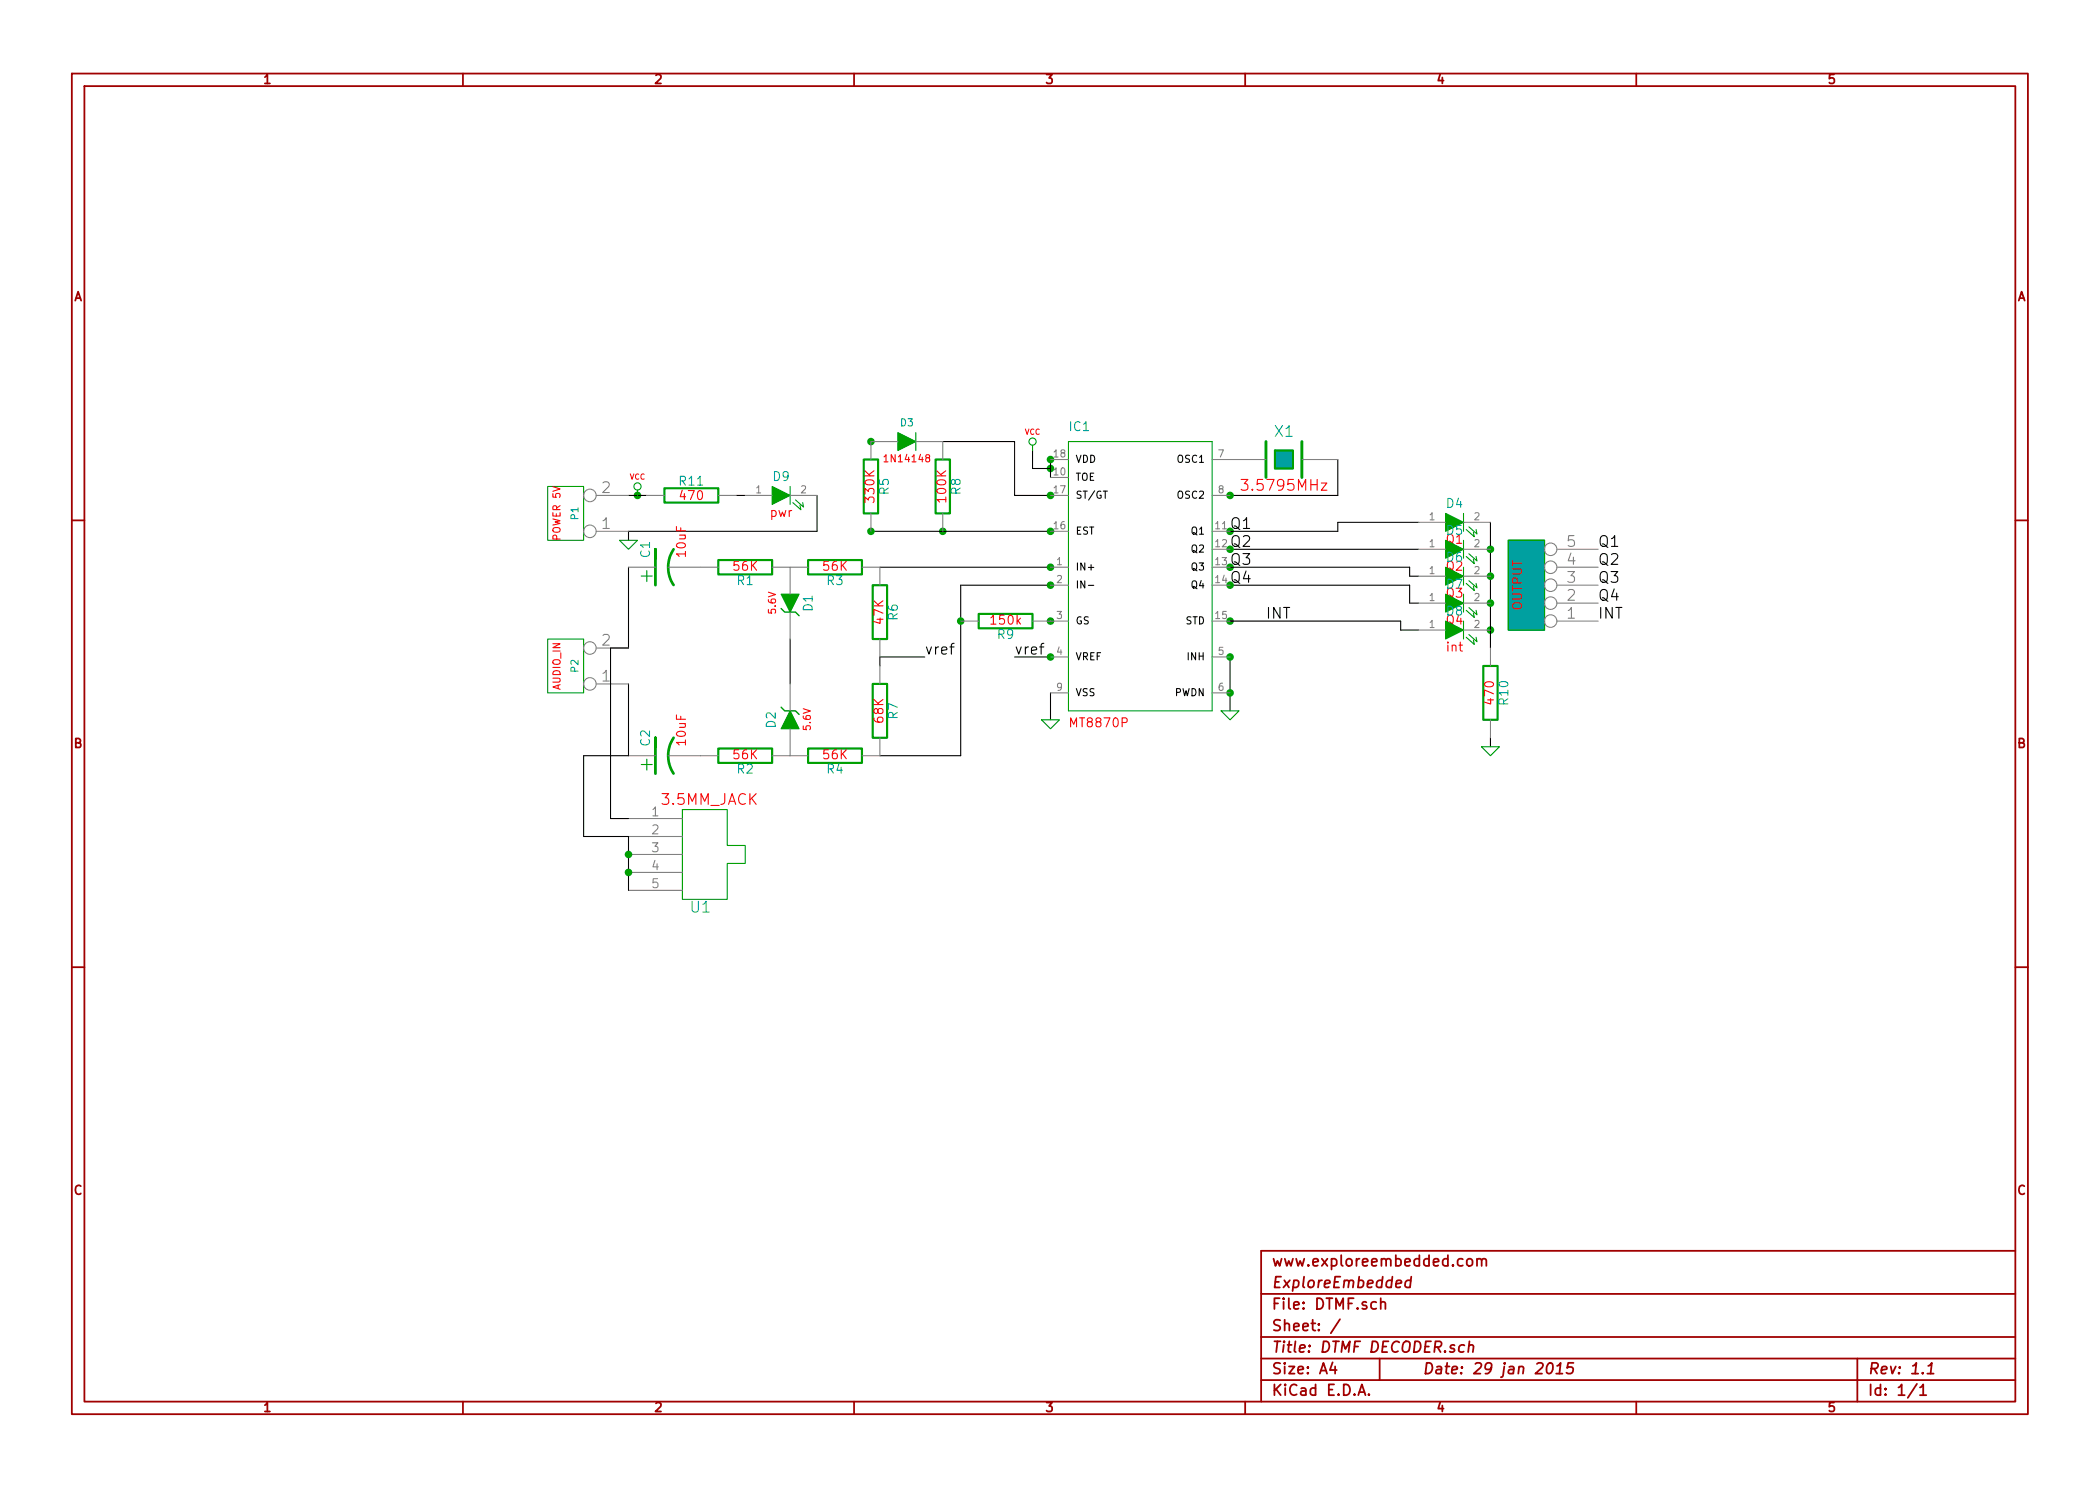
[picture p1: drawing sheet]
<svg xmlns="http://www.w3.org/2000/svg" width="297mm" height="210mm" viewBox="0 0 297 210" stroke-linecap="round" stroke-linejoin="round" font-family="sans-serif">
<g fill="none" stroke="#a00000" stroke-width=".25">
<path d="M10.2 10.4h276.6v189.7h-276.6zM11.9 12.2h273.2v186.1h-273.2zM65.5 10.4v1.8M120.8 10.4v1.8M176.1 10.4v1.8M231.4 10.4v1.8M10.2 73.6h1.7M285.1 73.6h1.7M10.2 136.8h1.7M285.1 136.8h1.7M207.5 178.3a.42 .42 0 0 1 .5-.2 .42 .42 0 0 1 .3 .3v.4a.43 .43 0 0 1-.4 .3 .43 .43 0 0 1-.4-.3zM208.9 178.3a.38 .38 0 0 1 .7 0v.8"/>
<path d="M208.9 178.1v1M209.6 178.3a.35 .35 0 0 1 .3-.2 .35 .35 0 0 1 .3 .2v.8M285.1 177h-106.7v21.3M65.5 198.3v1.8M120.8 198.3v1.8M176.1 198.3v1.8M178.4 183.1h106.7M178.4 189.2h106.7M178.4 195.3h106.7M178.4 192.2h106.7M188.5 192.8l-.4 1h1M188.8 193.3v1.1"/>
<path d="M189.5 186.7l-1.3 1.9M192.1 197.4l.5-1.5 .5 1.5M192.3 197h.7M193.6 197.3h.1l-.1 .1-.1-.1h.1v.1M195.1 192.2v3.1M195.3 184.3a.38 .38 0 0 1 .7 .1v.8M195.3 183.7v1.5M199.5 181.2a.51 .51 0 0 0-.7 .3v.5a.53 .53 0 0 0 .6 .1M199.6 180.6l-.2 1.6M207.1 190.4a.51 .51 0 0 0-.7 .2v.6a.53 .53 0 0 0 .6 0M207.8 190.4a.38 .38 0 0 1 .6 .1l-.1 .8M207.8 189.8l-.1 1.5"/>
<path d="M219 193a.35 .35 0 0 1 .4-.2 .35 .35 0 0 1 .2 .3 .87 .87 0 0 1-.6 1.3l-.1-.1a1.14 1.14 0 0 1 .1-1.3zM220.1 194.4h.9M220.2 193.3l.6-.5-.2 1.6M222.6 192.8h-.8l-.1 .8 .2-.2 .5 .1 .1 .2-.1 .5a.62 .62 0 0 1-.8 0M231.4 198.3v1.8M262.7 192.2v6.1M271.1 195.8l-1.3 2M271.6 196.3l.4-.4v1.5M271.6 197.4h.9M272.6 194.4h.9M272.7 193.3l.6-.5-.2 1.6"/>
</g>
<g fill="none" stroke="#000" stroke-width=".15">
<path d="M88.9 70.1h2.5M104.1 70.1h1.3M115.6 70.1v5.1h-26.7v1.2M123.2 75.2h25.4M133.3 62.5h10.2v7.6h5.1M146 63.7v2.6h2.6M148.6 65v2.6M174 77.7h26.7M189.2 65v5.1h-15.2M200.7 73.9h-11.5v1.3h-15.2M210.8 73.9v17.8M88.9 96.8v10.1h-6.4v11.5h6.4v7.6"/>
<path d="M88.9 80.3v11.4h-2.5v24.1h2.5M111.8 90.4v6.4M124.5 80.3h24.1M130.8 93h-6.3v1.2M143.5 93h5.1M148.6 82.8h-12.7v24.1h-11.4M148.6 98v3.8M153.9 82.8h.8M174 80.3h25.4v1.2h1.3M174 82.8h25.4v2.5h1.3M174 93v7.6M174 87.9h24.1v1.2h2.6"/>
<path d="M210.8 104.4v1.3"/>
</g>
<g fill="#00a000" stroke="#00a000" stroke-width=".25">
<circle cx="90.2" cy="70.1" r=".41"/>
<circle cx="210.8" cy="89.1" r=".41"/>
<circle cx="210.8" cy="81.5" r=".41"/>
<circle cx="133.3" cy="75.2" r=".41"/>
<circle cx="148.6" cy="66.3" r=".41"/>
<circle cx="174" cy="98" r=".41"/>
<circle cx="135.9" cy="87.9" r=".41"/>
<circle cx="123.2" cy="62.5" r=".41"/>
<circle cx="123.2" cy="75.2" r=".41"/>
<circle cx="148.6" cy="70.1" r=".41"/>
<circle cx="148.6" cy="65" r=".41"/>
<circle cx="148.6" cy="75.2" r=".41"/>
<circle cx="148.6" cy="80.3" r=".41"/>
<circle cx="148.6" cy="82.8" r=".41"/>
<circle cx="148.6" cy="87.9" r=".41"/>
<circle cx="148.6" cy="93" r=".41"/>
<circle cx="174" cy="93" r=".41"/>
<circle cx="174" cy="87.9" r=".41"/>
<circle cx="174" cy="70.1" r=".41"/>
<circle cx="210.8" cy="77.7" r=".41"/>
<circle cx="210.8" cy="85.3" r=".41"/>
<circle cx="88.9" cy="120.9" r=".41"/>
<circle cx="88.9" cy="123.4" r=".41"/>
</g>
<g fill="none" stroke="#00a000" stroke-width=".15">
<path d="M77.5 68.8h5v7.6h-5zM87.6 76.4h2.6l-1.3 1.3zM90.2 69.3v.8M111.8 68.8v2.6M112.1 71.1l1.2 1-.1-.6M112.5 70.7l1.2 1-.2-.6M129.5 61.2v2.5M146 63v.7M151.1 62.5h20.3v38.1h-20.3zM207 72.6v2.6M207 76.4v2.6M207.4 74.9l1.1 1-.1-.6"/>
<path d="M207.4 78.7l1.1 1.1-.1-.7M207.8 74.5l1.1 1.1-.1-.7M207.8 78.4l1.1 1-.1-.7M213.4 76.4h5v12.7h-5zM77.5 90.4h5v7.6h-5zM207 80.3v2.5M207 84.1v2.5M207 87.9v2.5M207.4 82.5l1.1 1.1-.1-.7M207.4 86.4l1.1 1-.1-.7M207.4 90.2l1.1 1-.1-.7M207.8 82.2l1.1 1-.1-.7"/>
<path d="M207.8 86l1.1 1-.1-.6M207.8 89.8l1.1 1-.1-.6M96.5 114.5h6.4v5.1h2.5v2.6h-2.5v5h-6.4zM147.3 101.8h2.6l-1.3 1.3zM172.7 100.6h2.6l-1.3 1.2zM209.5 105.7h2.6l-1.3 1.2z"/>
<circle cx="90.2" cy="68.8" r=".51"/>
<circle cx="146.1" cy="62.5" r=".51"/>
</g>
<g fill="#00a000" stroke="#00a000" stroke-width=".15">
<path d="M109.2 68.8l2.6 1.3-2.6 1.3z"/>
<path d="M127 61.2l2.5 1.3-2.5 1.2z"/>
<path d="M110.5 84.1h2.5l-1.2 2.5z"/>
<path d="M111.8 100.6l1.2 2.5h-2.5z"/>
<path d="M204.5 72.6l2.5 1.3-2.5 1.3z"/>
<path d="M204.5 76.4l2.5 1.3-2.5 1.3z"/>
<path d="M204.5 80.3l2.5 1.2-2.5 1.3z"/>
<path d="M204.5 84.1l2.5 1.2-2.5 1.3z"/>
<path d="M204.5 87.9l2.5 1.2-2.5 1.3z"/>
</g>
<g fill="none" stroke="#808080" stroke-width=".15">
<path d="M84.3 70.1h4.6M84.3 75.2h4.6M91.4 70.1h2.6M101.6 70.1h2.5M105.4 70.1h3.8M111.8 70.1h3.8M123.2 72.6v2.6M127 62.5h-3.8v2.5M129.5 62.5h3.8v2.5M133.3 72.6v2.6M148.6 70.1h2.5M148.6 75.2h2.5"/>
<path d="M148.6 65h2.5M148.6 67.6h2.5M171.4 70.1h2.6M171.4 77.7h2.6M171.4 75.2h2.6M171.4 65h7.7M184.1 65h5.1M200.7 77.7h3.8M200.7 73.9h3.8M207 77.7h3.8M207 73.9h3.8M220.2 77.7h5.9"/>
<path d="M84.3 96.8h4.6M84.3 91.7h4.6M88.9 80.3h3.8M94.5 80.3h7.1M109.2 80.3h5.1M111.8 80.3v3.8M111.8 86.6v3.8M111.8 96.8v3.8M121.9 80.3h2.6v2.5M124.5 90.4v2.6M124.5 94.2v2.6M135.9 87.9h2.5"/>
<path d="M146 87.9h5.1M148.6 80.3h2.5M148.6 82.8h2.5M148.6 93h2.5M148.6 98h2.5M171.4 80.3h2.6M171.4 87.9h2.6M171.4 82.8h2.6M171.4 93h2.6M171.4 98h2.6M200.7 85.3h3.8M200.7 81.5h3.8"/>
<path d="M200.7 89.1h3.8M207 85.3h3.8M207 81.5h3.8M207 89.1h3.8M210.8 91.7v2.5M220.2 80.3h5.9M220.2 87.9h5.9M220.2 85.3h5.9M220.2 82.8h5.9M88.9 106.9h3.8M88.9 115.8h7.6M88.9 118.4h7.6"/>
<path d="M94.5 106.9h7.1M109.2 106.9h5.1M111.8 103.1v3.8M124.5 104.4v2.5h-2.6M210.8 101.8v2.6M88.9 120.9h7.6M88.9 123.4h7.6M88.9 126h7.6"/>
<circle cx="83.4" cy="70.1" r=".89"/>
<circle cx="83.4" cy="75.2" r=".89"/>
<circle cx="219.3" cy="77.7" r=".89"/>
<circle cx="83.4" cy="96.8" r=".89"/>
<circle cx="83.4" cy="91.7" r=".89"/>
<circle cx="219.3" cy="87.9" r=".89"/>
<circle cx="219.3" cy="82.8" r=".89"/>
<circle cx="219.3" cy="80.3" r=".89"/>
<circle cx="219.3" cy="85.3" r=".89"/>
</g>
<path d="M94 69.1h7.6v2h-7.6zM101.6 79.2h7.6v2.1h-7.6zM114.3 79.2h7.6v2.1h-7.6zM122.2 65h2v7.6h-2zM132.3 65h2.1v7.6h-2.1zM180.3 63.7h2.6v2.6h-2.6zM123.4 82.8h2.1v7.6h-2.1zM123.4 96.8h2.1v7.6h-2.1zM138.4 86.9h7.6v2h-7.6zM209.8 94.2h2v7.6h-2zM101.6 105.9h7.6v2h-7.6zM114.3 105.9h7.6v2h-7.6z" fill="none" stroke="#00a000" stroke-width=".3"/>
<path d="M92.7 79v-1.3v5.1M95.3 77.7a4.6 4.6 0 0 0 0 5.1M92.7 105.7v-1.3v5.1M95.3 104.4a4.6 4.6 0 0 0 0 5" fill="none" stroke="#00a000" stroke-width=".38"/>
<g fill="#00a0a0" stroke="#00a0a0" stroke-width=".25">
<path d="M213.4 76.4h5v12.7h-5z"/>
<path d="M180.3 63.7h2.6v2.6h-2.6z"/>
</g>
<path d="M216.5 82.6v-.8l.5 .4 .1-.3h.5l.2 .1v.4l-.2 .2M217.1 83.7v-.6l-.2-.1-.3 .1-.1 .2v.4h1.3" fill="none" stroke="#00a0a0" stroke-width=".15"/>
<path d="M179.1 62.5v5.1M184.1 62.5v5.1" fill="none" stroke="#00a000" stroke-width=".41"/>
<path d="M125 64.6l.3-.3v1M125 65.3h.6" fill="none" stroke="#f00" stroke-width=".15"/>
<path d="M110.5 86.1l.5 .5h1.5l.5 .5M110.5 100.1l.5 .5h1.5l.5 .5" fill="none" stroke="#00a000" stroke-width=".2"/>
<g font-size="2.8" fill="#00a000">
<text x="92.5" y="82.3" transform="rotate(-90 92.5 82.3)">+</text>
<text x="92.5" y="109" transform="rotate(-90 92.5 109)">+</text>
</g>
<g font-size="2.1" fill="#00a0a0">
<text x="180.3" y="61.9">X1</text>
<text x="97.7" y="129.2">U1</text>
</g>
<g font-size="2.1" fill="#808080">
<text x="85.1" y="69.8">2</text>
<text x="85.1" y="74.9">1</text>
<text x="221.7" y="77.5">5</text>
<text x="221.7" y="82.5">3</text>
<text x="221.7" y="80">4</text>
<text x="221.7" y="87.6">1</text>
<text x="221.7" y="85.1">2</text>
<text x="85.1" y="91.4">2</text>
<text x="85.1" y="96.5">1</text>
</g>
<g font-size="2.1" fill="#f00">
<text x="176.2" y="69.5">3.5795MHz</text>
<text x="93.6" y="114">3.5MM_JACK</text>
</g>
<g font-size="2.1">
<text x="174" y="77.5">Q2</text>
<text x="174" y="74.9">Q1</text>
<text x="226.1" y="77.5">Q1</text>
<text x="174" y="82.5">Q4</text>
<text x="174" y="80">Q3</text>
<text x="226.1" y="82.5">Q3</text>
<text x="226.1" y="80">Q2</text>
<text x="179.1" y="87.6">INT</text>
<text x="226.1" y="87.6">INT</text>
<text x="226.1" y="85.1">Q4</text>
<text x="130.8" y="92.7">vref</text>
<text x="143.5" y="92.7">vref</text>
</g>
<g font-size="2.1" fill="#a00000">
<text x="179.9" y="179.3">www.exploreembedded.com</text>
<text x="179.9" y="185.4">File: DTMF.sch</text>
<text x="179.9" y="182.3">ExploreEmbedded</text>
<text x="179.9" y="191.5">Title: DTMF DECODER.sch</text>
<text x="179.9" y="188.4">Sheet: /</text>
<text x="179.9" y="197.6">KiCad E.D.A.</text>
<text x="179.9" y="194.5">Size: A4</text>
<text x="201.2" y="194.5">Date: 29 jan 2015</text>
<text x="264.2" y="194.5">Rev: 1.1</text>
<text x="264.2" y="197.6">Id: 1/1</text>
</g>
<g font-size="1.8" fill="#a00000">
<text x="37.3" y="11.9">1</text>
<text x="92.7" y="11.9">2</text>
<text x="148" y="11.9">3</text>
<text x="203.3" y="11.9">4</text>
<text x="258.6" y="11.9">5</text>
<text x="10.4" y="42.7">A</text>
<text x="285.3" y="42.7">A</text>
<text x="10.4" y="105.9">B</text>
<text x="285.3" y="105.9">B</text>
<text x="10.4" y="169.1">C</text>
<text x="285.3" y="169.1">C</text>
<text x="37.3" y="199.8">1</text>
<text x="92.7" y="199.8">2</text>
<text x="148" y="199.8">3</text>
<text x="203.3" y="199.8">4</text>
<text x="258.6" y="199.8">5</text>
</g>
<g font-size="1.8" fill="#00a0a0">
<text x="151.3" y="61.1">IC1</text>
<text x="96.2" y="68.8">R11</text>
<text x="109.4" y="68.1">D9</text>
<text x="125.8" y="69.9" transform="rotate(-90 125.8 69.9)">R5</text>
<text x="135.9" y="69.9" transform="rotate(-90 135.9 69.9)">R8</text>
<text x="204.6" y="71.9">D4</text>
<text x="204.6" y="75.7">D5</text>
<text x="92" y="78.9" transform="rotate(-90 92 78.9)">C1</text>
<text x="104.3" y="82.8">R1</text>
<text x="117" y="82.8">R3</text>
<text x="204.6" y="79.5">D6</text>
<text x="204.6" y="83.4">D7</text>
<text x="115" y="86.5" transform="rotate(-90 115 86.5)">D1</text>
<text x="127.1" y="87.7" transform="rotate(-90 127.1 87.7)">R6</text>
<text x="204.6" y="87.2">D8</text>
<text x="141.1" y="90.5">R9</text>
<text x="127.1" y="101.7" transform="rotate(-90 127.1 101.7)">R7</text>
<text x="213.4" y="99.7" transform="rotate(-90 213.4 99.7)">R10</text>
<text x="92" y="105.5" transform="rotate(-90 92 105.5)">C2</text>
<text x="109.8" y="103" transform="rotate(-90 109.8 103)">D2</text>
<text x="104.3" y="109.5">R2</text>
<text x="117" y="109.5">R4</text>
</g>
<g font-size="1.8" fill="#f00">
<text x="96.3" y="70.8">470</text>
<text x="123.7" y="70.9" transform="rotate(-90 123.7 70.9)">330K</text>
<text x="133.9" y="70.9" transform="rotate(-90 133.9 70.9)">100K</text>
<text x="108.9" y="73.2">pwr</text>
<text x="204.6" y="77">Q1</text>
<text x="97.1" y="78.7" transform="rotate(-90 97.1 78.7)">10uF</text>
<text x="103.8" y="80.8">56K</text>
<text x="116.5" y="80.8">56K</text>
<text x="204.6" y="80.8">Q2</text>
<text x="125" y="88.2" transform="rotate(-90 125 88.2)">47K</text>
<text x="140.3" y="88.4">150k</text>
<text x="204.6" y="84.6">Q3</text>
<text x="204.6" y="88.4">Q4</text>
<text x="215.3" y="86.4" transform="rotate(-90 215.3 86.4)">OUTPUT</text>
<text x="204.7" y="92.2">int</text>
<text x="211.4" y="99.5" transform="rotate(-90 211.4 99.5)">470</text>
<text x="97.1" y="105.4" transform="rotate(-90 97.1 105.4)">10uF</text>
<text x="103.8" y="107.5">56K</text>
<text x="116.5" y="107.5">56K</text>
<text x="125" y="102.2" transform="rotate(-90 125 102.2)">68K</text>
<text x="151.6" y="103">MT8870P</text>
</g>
<g font-size="1.8" fill="#808080">
<text x="92.2" y="115.6">1</text>
<text x="92.2" y="118.1">2</text>
<text x="92.2" y="120.6">3</text>
<text x="92.2" y="123.2">4</text>
<text x="92.2" y="125.7">5</text>
</g>
<g font-size="1.4" fill="#f00">
<text x="125.4" y="65.5">1N14148</text>
<text x="79.3" y="76.4" transform="rotate(-90 79.3 76.4)">POWER 5V</text>
<text x="109.8" y="86.8" transform="rotate(-90 109.8 86.8)">5.6V</text>
<text x="79.3" y="97.6" transform="rotate(-90 79.3 97.6)">AUDIO_IN</text>
<text x="114.7" y="103.3" transform="rotate(-90 114.7 103.3)">5.6V</text>
</g>
<g font-size="1.4" fill="#00a0a0">
<text x="127.4" y="60.4">D3</text>
<text x="81.9" y="73.5" transform="rotate(-90 81.9 73.5)">P1</text>
<text x="81.9" y="95.1" transform="rotate(-90 81.9 95.1)">P2</text>
</g>
<g font-size="1.4" fill="#808080">
<text x="149.1" y="64.8">18</text>
<text x="172.3" y="64.8">7</text>
<text x="106.9" y="69.8">1</text>
<text x="113.3" y="69.8">2</text>
<text x="149.1" y="67.3">10</text>
<text x="149.1" y="69.8">17</text>
<text x="172.3" y="69.8">8</text>
<text x="149.1" y="74.9">16</text>
<text x="171.9" y="74.9">11</text>
<text x="171.9" y="77.5">12</text>
<text x="202.2" y="73.7">1</text>
<text x="202.2" y="77.5">1</text>
<text x="208.5" y="73.7">2</text>
<text x="208.5" y="77.5">2</text>
<text x="149.5" y="80">1</text>
<text x="149.5" y="82.5">2</text>
<text x="171.9" y="80">13</text>
<text x="171.9" y="82.5">14</text>
<text x="202.2" y="81.3">1</text>
<text x="208.5" y="81.3">2</text>
<text x="149.5" y="87.6">3</text>
<text x="171.9" y="87.6">15</text>
<text x="202.2" y="85.1">1</text>
<text x="202.2" y="88.9">1</text>
<text x="208.5" y="85.1">2</text>
<text x="208.5" y="88.9">2</text>
<text x="149.5" y="92.7">4</text>
<text x="172.3" y="92.7">5</text>
<text x="149.5" y="97.8">9</text>
<text x="172.3" y="97.8">6</text>
</g>
<g font-size="1.4">
<text x="152.1" y="65.5">VDD</text>
<text x="166.6" y="65.5">OSC1</text>
<text x="152.1" y="68.1">TOE</text>
<text x="152.1" y="70.6">ST/GT</text>
<text x="166.6" y="70.6">OSC2</text>
<text x="152.1" y="75.7">EST</text>
<text x="168.6" y="75.7">Q1</text>
<text x="152.1" y="80.8">IN+</text>
<text x="152.1" y="83.3">IN-</text>
<text x="168.6" y="78.2">Q2</text>
<text x="168.6" y="80.8">Q3</text>
<text x="168.6" y="83.3">Q4</text>
<text x="152.1" y="88.4">GS</text>
<text x="167.6" y="88.4">STD</text>
<text x="152.1" y="93.5">VREF</text>
<text x="168" y="93.5">INH</text>
<text x="152.1" y="98.5">VSS</text>
<text x="166.1" y="98.5">PWDN</text>
</g>
<g font-size="1.1" fill="#f00">
<text x="144.9" y="61.5">VCC</text>
<text x="89.1" y="67.9">VCC</text>
</g>
</svg>
